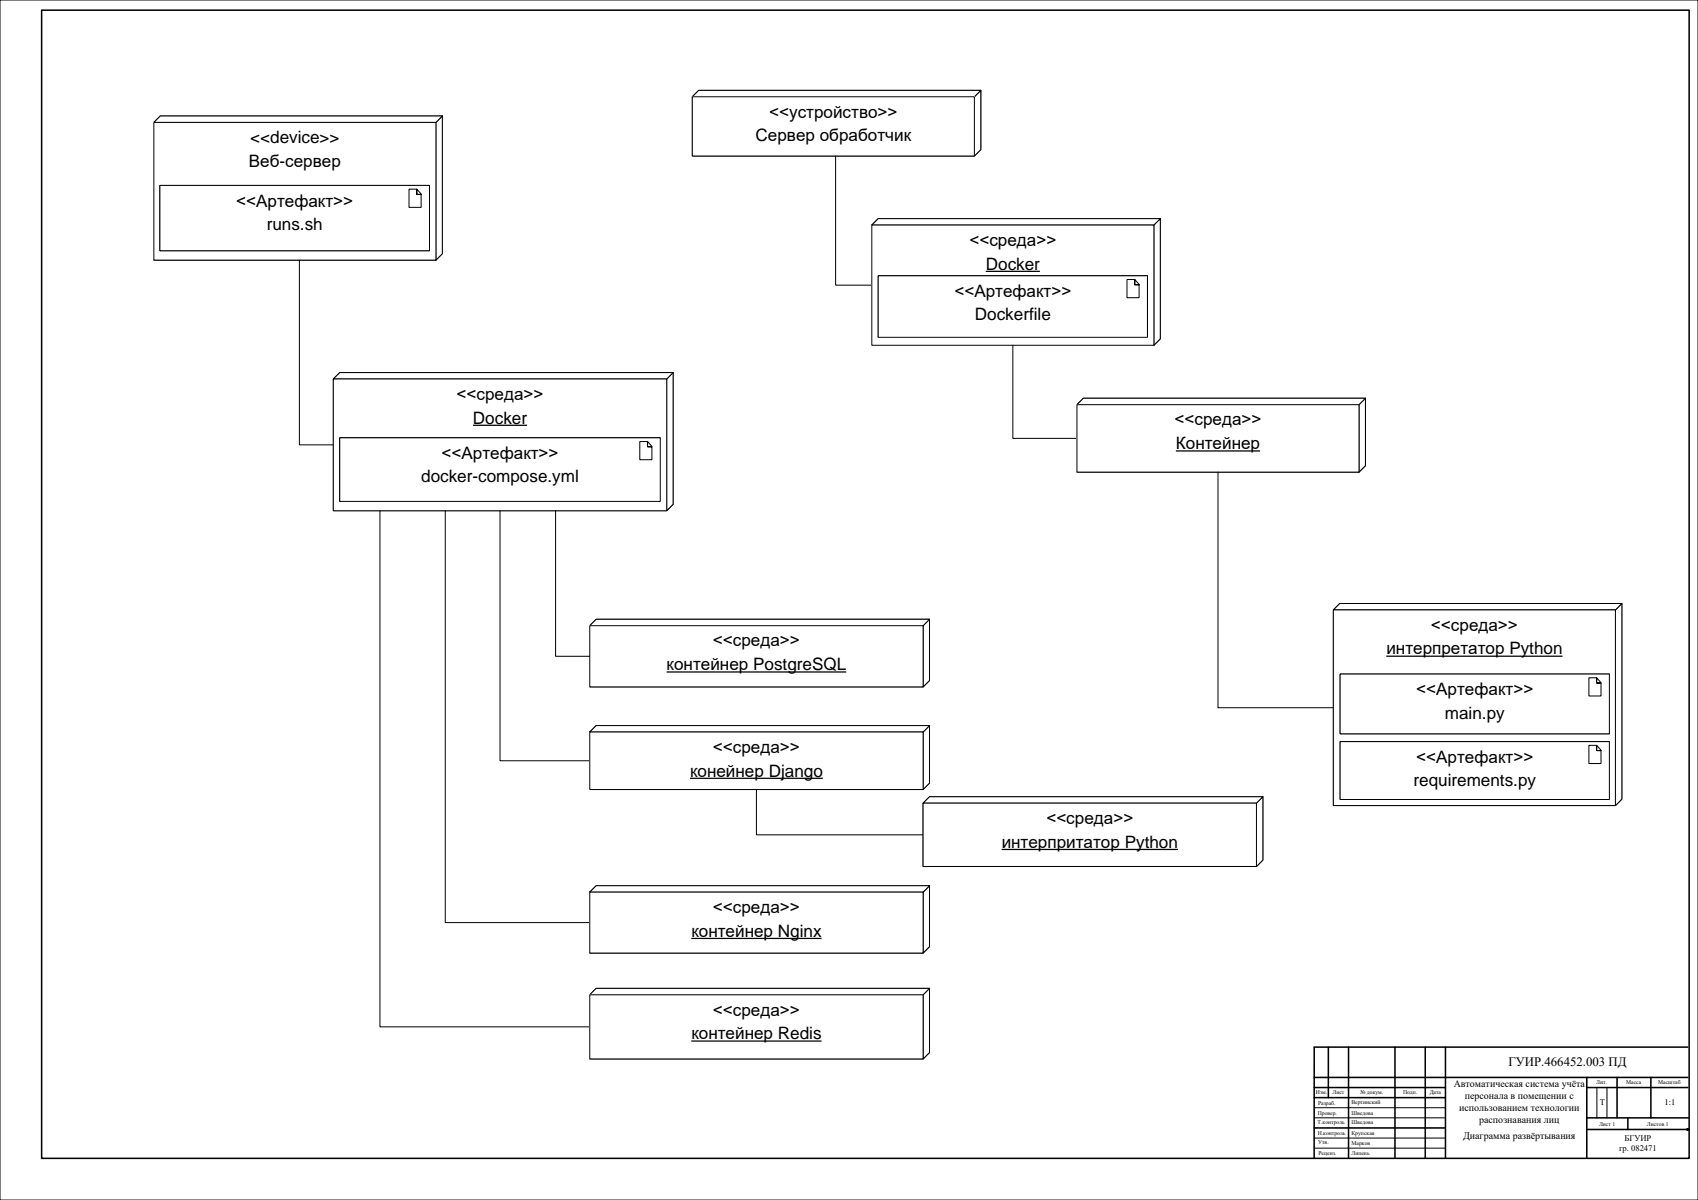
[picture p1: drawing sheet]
<svg xmlns="http://www.w3.org/2000/svg" width="841mm" height="594mm" viewBox="0 0 841 594" stroke-linecap="round" stroke-linejoin="round" font-family="sans-serif">
<path d="M0 0h841v594h-841zM791 538v15M796 538v15M651 553h65M651 548h65M833 559h4zM835 559h2zM651 568h65M651 563h65" fill="none" stroke="#000" stroke-width=".5"/>
<g fill="none" stroke="#000" stroke-width=".76">
<path d="M21 5h816v568h-816zM658 518v25M668 518v55M691 518v55M706 518v55M716 518v55M836 518h-185v55M651 533h185M651 538h65M786 533v40M786 538h50M801 533v20"/>
<path d="M818 533v20M651 558h65M651 543h65M786 553h50M786 559h51M806 553v6"/>
</g>
<g fill="#000">
<path d="M835 559h2z" fill-rule="evenodd"/>
<path d="M835 559h2z" fill-rule="evenodd"/>
</g>
<path d="M216 61l3-4v69l-3 3z" fill-rule="evenodd" fill="#fff"/>
<path d="M216 61l3-4v69l-3 3z" fill="none" stroke="#000" stroke-width=".5"/>
<path d="M76 61l3-4h140l-3 4z" fill-rule="evenodd" fill="#fff"/>
<path d="M76 61l3-4h140l-3 4z" fill="none" stroke="#000" stroke-width=".5"/>
<path d="M76 61h140v68h-140z" fill-rule="evenodd" fill="#fff"/>
<path d="M76 61h140v68h-140z" fill="none" stroke="#000" stroke-width=".5"/>
<path d="M216 61l3-4v69l-3 3z" fill-rule="evenodd" fill="#fff"/>
<path d="M216 61l3-4v69l-3 3z" fill="none" stroke="#000" stroke-width=".5"/>
<path d="M76 61l3-4h140l-3 4z" fill-rule="evenodd" fill="#fff"/>
<path d="M76 61l3-4h140l-3 4z" fill="none" stroke="#000" stroke-width=".5"/>
<path d="M76 61h140v68h-140z" fill-rule="evenodd" fill="#fff"/>
<path d="M76 61h140v68h-140z" fill="none" stroke="#000" stroke-width=".5"/>
<path d="M483 48l3-3v29l-3 3z" fill-rule="evenodd" fill="#fff"/>
<path d="M483 48l3-3v29l-3 3z" fill="none" stroke="#000" stroke-width=".5"/>
<path d="M343 48l3-3h140l-3 3z" fill-rule="evenodd" fill="#fff"/>
<path d="M343 48l3-3h140l-3 3z" fill="none" stroke="#000" stroke-width=".5"/>
<path d="M343 48h140v29h-140z" fill-rule="evenodd" fill="#fff"/>
<path d="M343 48h140v29h-140z" fill="none" stroke="#000" stroke-width=".5"/>
<path d="M483 48l3-3v29l-3 3z" fill-rule="evenodd" fill="#fff"/>
<path d="M483 48l3-3v29l-3 3z" fill="none" stroke="#000" stroke-width=".5"/>
<path d="M343 48l3-3h140l-3 3z" fill-rule="evenodd" fill="#fff"/>
<path d="M343 48l3-3h140l-3 3z" fill="none" stroke="#000" stroke-width=".5"/>
<path d="M343 48h140v29h-140z" fill-rule="evenodd" fill="#fff"/>
<path d="M343 48h140v29h-140zM414 77v64h18" fill="none" stroke="#000" stroke-width=".5"/>
<path d="M572 111l3-3v60l-3 3z" fill-rule="evenodd" fill="#fff"/>
<path d="M572 111l3-3v60l-3 3z" fill="none" stroke="#000" stroke-width=".5"/>
<path d="M435 108h140l-3 3h-140z" fill-rule="evenodd" fill="#fff"/>
<path d="M435 108h140l-3 3h-140z" fill="none" stroke="#000" stroke-width=".5"/>
<path d="M432 111h140v60h-140z" fill-rule="evenodd" fill="#fff"/>
<path d="M432 111h140v60h-140z" fill="none" stroke="#000" stroke-width=".5"/>
<path d="M488 134h27" fill="none" stroke="#000" stroke-width=".62" stroke-linecap="butt"/>
<path d="M572 111l3-3v60l-3 3z" fill-rule="evenodd" fill="#fff"/>
<path d="M572 111l3-3v60l-3 3z" fill="none" stroke="#000" stroke-width=".5"/>
<path d="M435 108h140l-3 3h-140z" fill-rule="evenodd" fill="#fff"/>
<path d="M435 108h140l-3 3h-140z" fill="none" stroke="#000" stroke-width=".5"/>
<path d="M432 111h140v60h-140z" fill-rule="evenodd" fill="#fff"/>
<path d="M432 111h140v60h-140z" fill="none" stroke="#000" stroke-width=".5"/>
<path d="M488 134h27" fill="none" stroke="#000" stroke-width=".62" stroke-linecap="butt"/>
<path d="M435 137h133v30h-133z" fill-rule="evenodd" fill="#fff"/>
<path d="M435 137h133v30h-133z" fill="none" stroke="#000" stroke-width=".5"/>
<path d="M558 138v9h6v-6h-2v-3zM562 138v3h2z" fill-rule="evenodd" fill="#fff"/>
<path d="M558 138h4v3h2v6h-6zM562 138l2 3h-2z" fill="none" stroke="#000" stroke-width=".5"/>
<path d="M435 137h133v30h-133z" fill-rule="evenodd" fill="#fff"/>
<path d="M435 137h133v30h-133z" fill="none" stroke="#000" stroke-width=".5"/>
<path d="M558 138v9h6v-6h-2v-3zM562 138v3h2z" fill-rule="evenodd" fill="#fff"/>
<path d="M558 138h4v3h2v6h-6zM562 138l2 3h-2zM502 171v46h31" fill="none" stroke="#000" stroke-width=".5"/>
<path d="M673 200l3-3v34l-3 3z" fill-rule="evenodd" fill="#fff"/>
<path d="M673 200l3-3v34l-3 3z" fill="none" stroke="#000" stroke-width=".5"/>
<path d="M537 197h139l-3 3h-140z" fill-rule="evenodd" fill="#fff"/>
<path d="M537 197h139l-3 3h-140z" fill="none" stroke="#000" stroke-width=".5"/>
<path d="M533 200h140v34h-140z" fill-rule="evenodd" fill="#fff"/>
<path d="M533 200h140v34h-140z" fill="none" stroke="#000" stroke-width=".5"/>
<path d="M582 223h42" fill="none" stroke="#000" stroke-width=".62" stroke-linecap="butt"/>
<path d="M673 200l3-3v34l-3 3z" fill-rule="evenodd" fill="#fff"/>
<path d="M673 200l3-3v34l-3 3z" fill="none" stroke="#000" stroke-width=".5"/>
<path d="M537 197h139l-3 3h-140z" fill-rule="evenodd" fill="#fff"/>
<path d="M537 197h139l-3 3h-140z" fill="none" stroke="#000" stroke-width=".5"/>
<path d="M533 200h140v34h-140z" fill-rule="evenodd" fill="#fff"/>
<path d="M533 200h140v34h-140zM603 234v116h57" fill="none" stroke="#000" stroke-width=".5"/>
<path d="M582 223h42" fill="none" stroke="#000" stroke-width=".62" stroke-linecap="butt"/>
<path d="M800 302l3-3v97l-3 3z" fill-rule="evenodd" fill="#fff"/>
<path d="M800 302l3-3v97l-3 3z" fill="none" stroke="#000" stroke-width=".5"/>
<path d="M664 299h139l-3 3h-140z" fill-rule="evenodd" fill="#fff"/>
<path d="M664 299h139l-3 3h-140z" fill="none" stroke="#000" stroke-width=".5"/>
<path d="M660 302h140v97h-140z" fill-rule="evenodd" fill="#fff"/>
<path d="M660 302h140v97h-140z" fill="none" stroke="#000" stroke-width=".5"/>
<path d="M687 325h87" fill="none" stroke="#000" stroke-width=".62" stroke-linecap="butt"/>
<path d="M800 302l3-3v97l-3 3z" fill-rule="evenodd" fill="#fff"/>
<path d="M800 302l3-3v97l-3 3z" fill="none" stroke="#000" stroke-width=".5"/>
<path d="M664 299h139l-3 3h-140z" fill-rule="evenodd" fill="#fff"/>
<path d="M664 299h139l-3 3h-140z" fill="none" stroke="#000" stroke-width=".5"/>
<path d="M660 302h140v97h-140z" fill-rule="evenodd" fill="#fff"/>
<path d="M660 302h140v97h-140z" fill="none" stroke="#000" stroke-width=".5"/>
<path d="M687 325h87" fill="none" stroke="#000" stroke-width=".62" stroke-linecap="butt"/>
<path d="M664 334h133v29h-133z" fill-rule="evenodd" fill="#fff"/>
<path d="M664 334h133v29h-133z" fill="none" stroke="#000" stroke-width=".5"/>
<path d="M787 335v10h6v-7h-2v-3zM791 335v3h2z" fill-rule="evenodd" fill="#fff"/>
<path d="M787 335h4v3h2v7h-6zM791 335l2 3h-2z" fill="none" stroke="#000" stroke-width=".5"/>
<path d="M664 334h133v29h-133z" fill-rule="evenodd" fill="#fff"/>
<path d="M664 334h133v29h-133z" fill="none" stroke="#000" stroke-width=".5"/>
<path d="M787 335v10h6v-7h-2v-3zM791 335v3h2z" fill-rule="evenodd" fill="#fff"/>
<path d="M787 335h4v3h2v7h-6zM791 335l2 3h-2z" fill="none" stroke="#000" stroke-width=".5"/>
<path d="M664 367h133v29h-133z" fill-rule="evenodd" fill="#fff"/>
<path d="M664 367h133v29h-133z" fill="none" stroke="#000" stroke-width=".5"/>
<path d="M787 369v9h6v-6h-2v-3zM791 369v3h2z" fill-rule="evenodd" fill="#fff"/>
<path d="M787 369h4v3h2v6h-6zM791 369l2 3h-2z" fill="none" stroke="#000" stroke-width=".5"/>
<path d="M664 367h133v29h-133z" fill-rule="evenodd" fill="#fff"/>
<path d="M664 367h133v29h-133z" fill="none" stroke="#000" stroke-width=".5"/>
<path d="M787 369v9h6v-6h-2v-3zM791 369v3h2z" fill-rule="evenodd" fill="#fff"/>
<path d="M148 129v91h17M787 369h4v3h2v6h-6zM791 369l2 3h-2z" fill="none" stroke="#000" stroke-width=".5"/>
<path d="M333 184v66l-3 3v-65z" fill-rule="evenodd" fill="#fff"/>
<path d="M333 184v66l-3 3v-65z" fill="none" stroke="#000" stroke-width=".5"/>
<path d="M168 184h165l-3 4h-165z" fill-rule="evenodd" fill="#fff"/>
<path d="M168 184h165l-3 4h-165z" fill="none" stroke="#000" stroke-width=".5"/>
<path d="M165 188h165v65h-165z" fill-rule="evenodd" fill="#fff"/>
<path d="M165 188h165v65h-165z" fill="none" stroke="#000" stroke-width=".5"/>
<path d="M234 211h27" fill="none" stroke="#000" stroke-width=".62" stroke-linecap="butt"/>
<path d="M333 184v66l-3 3v-65z" fill-rule="evenodd" fill="#fff"/>
<path d="M333 184v66l-3 3v-65z" fill="none" stroke="#000" stroke-width=".5"/>
<path d="M168 184h165l-3 4h-165z" fill-rule="evenodd" fill="#fff"/>
<path d="M168 184h165l-3 4h-165z" fill="none" stroke="#000" stroke-width=".5"/>
<path d="M165 188h165v65h-165z" fill-rule="evenodd" fill="#fff"/>
<path d="M165 188h165v65h-165z" fill="none" stroke="#000" stroke-width=".5"/>
<path d="M234 211h27" fill="none" stroke="#000" stroke-width=".62" stroke-linecap="butt"/>
<path d="M168 217h159v31h-159z" fill-rule="evenodd" fill="#fff"/>
<path d="M168 217h159v31h-159z" fill="none" stroke="#000" stroke-width=".5"/>
<path d="M317 219v9h6v-7h-2v-2zM321 219v2h2z" fill-rule="evenodd" fill="#fff"/>
<path d="M317 219h4v2h2v7h-6zM321 219l2 2h-2z" fill="none" stroke="#000" stroke-width=".5"/>
<path d="M168 217h159v31h-159z" fill-rule="evenodd" fill="#fff"/>
<path d="M168 217h159v31h-159z" fill="none" stroke="#000" stroke-width=".5"/>
<path d="M317 219v9h6v-7h-2v-2zM321 219v2h2z" fill-rule="evenodd" fill="#fff"/>
<path d="M317 219h4v2h2v7h-6zM321 219l2 2h-2z" fill="none" stroke="#000" stroke-width=".5"/>
<path d="M457 310l3-3v30l-3 3z" fill-rule="evenodd" fill="#fff"/>
<path d="M457 310l3-3v30l-3 3z" fill="none" stroke="#000" stroke-width=".5"/>
<path d="M295 307h165l-3 3h-165z" fill-rule="evenodd" fill="#fff"/>
<path d="M295 307h165l-3 3h-165z" fill="none" stroke="#000" stroke-width=".5"/>
<path d="M292 310h165v30h-165z" fill-rule="evenodd" fill="#fff"/>
<path d="M292 310h165v30h-165z" fill="none" stroke="#000" stroke-width=".5"/>
<path d="M330 333h89" fill="none" stroke="#000" stroke-width=".62" stroke-linecap="butt"/>
<path d="M457 310l3-3v30l-3 3z" fill-rule="evenodd" fill="#fff"/>
<path d="M457 310l3-3v30l-3 3z" fill="none" stroke="#000" stroke-width=".5"/>
<path d="M295 307h165l-3 3h-165z" fill-rule="evenodd" fill="#fff"/>
<path d="M295 307h165l-3 3h-165z" fill="none" stroke="#000" stroke-width=".5"/>
<path d="M292 310h165v30h-165z" fill-rule="evenodd" fill="#fff"/>
<path d="M248 253v124h44M292 310h165v30h-165z" fill="none" stroke="#000" stroke-width=".5"/>
<path d="M330 333h89" fill="none" stroke="#000" stroke-width=".62" stroke-linecap="butt"/>
<path d="M457 362l3-3v29l-3 3z" fill-rule="evenodd" fill="#fff"/>
<path d="M457 362l3-3v29l-3 3z" fill="none" stroke="#000" stroke-width=".5"/>
<path d="M292 362l3-3h165l-3 3z" fill-rule="evenodd" fill="#fff"/>
<path d="M292 362l3-3h165l-3 3z" fill="none" stroke="#000" stroke-width=".5"/>
<path d="M292 362h165v29h-165z" fill-rule="evenodd" fill="#fff"/>
<path d="M292 362h165v29h-165z" fill="none" stroke="#000" stroke-width=".5"/>
<path d="M342 385h66" fill="none" stroke="#000" stroke-width=".62" stroke-linecap="butt"/>
<path d="M457 362l3-3v29l-3 3z" fill-rule="evenodd" fill="#fff"/>
<path d="M457 362l3-3v29l-3 3z" fill="none" stroke="#000" stroke-width=".5"/>
<path d="M292 362l3-3h165l-3 3z" fill-rule="evenodd" fill="#fff"/>
<path d="M292 362l3-3h165l-3 3z" fill="none" stroke="#000" stroke-width=".5"/>
<path d="M292 362h165v29h-165z" fill-rule="evenodd" fill="#fff"/>
<path d="M292 362h165v29h-165z" fill="none" stroke="#000" stroke-width=".5"/>
<path d="M342 385h66" fill="none" stroke="#000" stroke-width=".62" stroke-linecap="butt"/>
<path d="M79 92h134v32h-134z" fill-rule="evenodd" fill="#fff"/>
<path d="M79 92h134v32h-134z" fill="none" stroke="#000" stroke-width=".5"/>
<path d="M203 94v9h6v-7h-3v-2zM206 94v2h3z" fill-rule="evenodd" fill="#fff"/>
<path d="M203 94h3v2h3v7h-6zM206 94l3 2h-3z" fill="none" stroke="#000" stroke-width=".5"/>
<path d="M79 92h134v32h-134z" fill-rule="evenodd" fill="#fff"/>
<path d="M79 92h134v32h-134z" fill="none" stroke="#000" stroke-width=".5"/>
<path d="M203 94v9h6v-7h-3v-2zM206 94v2h3z" fill-rule="evenodd" fill="#fff"/>
<path d="M203 94h3v2h3v7h-6zM206 94l3 2h-3zM221 253v204h71" fill="none" stroke="#000" stroke-width=".5"/>
<path d="M457 442l3-4v31l-3 3z" fill-rule="evenodd" fill="#fff"/>
<path d="M457 442l3-4v31l-3 3z" fill="none" stroke="#000" stroke-width=".5"/>
<path d="M295 438h165l-3 4h-165z" fill-rule="evenodd" fill="#fff"/>
<path d="M295 438h165l-3 4h-165z" fill="none" stroke="#000" stroke-width=".5"/>
<path d="M292 442h165v30h-165z" fill-rule="evenodd" fill="#fff"/>
<path d="M292 442h165v30h-165z" fill="none" stroke="#000" stroke-width=".5"/>
<path d="M342 465h65" fill="none" stroke="#000" stroke-width=".62" stroke-linecap="butt"/>
<path d="M457 442l3-4v31l-3 3z" fill-rule="evenodd" fill="#fff"/>
<path d="M457 442l3-4v31l-3 3z" fill="none" stroke="#000" stroke-width=".5"/>
<path d="M295 438h165l-3 4h-165z" fill-rule="evenodd" fill="#fff"/>
<path d="M295 438h165l-3 4h-165z" fill="none" stroke="#000" stroke-width=".5"/>
<path d="M292 442h165v30h-165z" fill-rule="evenodd" fill="#fff"/>
<path d="M188 253v255h104M292 442h165v30h-165z" fill="none" stroke="#000" stroke-width=".5"/>
<path d="M342 465h65" fill="none" stroke="#000" stroke-width=".62" stroke-linecap="butt"/>
<path d="M457 492l3-3v32l-3 3z" fill-rule="evenodd" fill="#fff"/>
<path d="M457 492l3-3v32l-3 3z" fill="none" stroke="#000" stroke-width=".5"/>
<path d="M292 492l3-3h165l-3 3z" fill-rule="evenodd" fill="#fff"/>
<path d="M292 492l3-3h165l-3 3z" fill="none" stroke="#000" stroke-width=".5"/>
<path d="M292 492h165v32h-165z" fill-rule="evenodd" fill="#fff"/>
<path d="M292 492h165v32h-165z" fill="none" stroke="#000" stroke-width=".5"/>
<path d="M342 515h65" fill="none" stroke="#000" stroke-width=".62" stroke-linecap="butt"/>
<path d="M457 492l3-3v32l-3 3z" fill-rule="evenodd" fill="#fff"/>
<path d="M457 492l3-3v32l-3 3z" fill="none" stroke="#000" stroke-width=".5"/>
<path d="M292 492l3-3h165l-3 3z" fill-rule="evenodd" fill="#fff"/>
<path d="M292 492l3-3h165l-3 3z" fill="none" stroke="#000" stroke-width=".5"/>
<path d="M292 492h165v32h-165z" fill-rule="evenodd" fill="#fff"/>
<path d="M375 391v22h82M292 492h165v32h-165z" fill="none" stroke="#000" stroke-width=".5"/>
<path d="M342 515h65" fill="none" stroke="#000" stroke-width=".62" stroke-linecap="butt"/>
<path d="M625 394v32l-3 3v-31z" fill-rule="evenodd" fill="#fff"/>
<path d="M625 394v32l-3 3v-31z" fill="none" stroke="#000" stroke-width=".5"/>
<path d="M460 394h165l-3 4h-165z" fill-rule="evenodd" fill="#fff"/>
<path d="M460 394h165l-3 4h-165z" fill="none" stroke="#000" stroke-width=".5"/>
<path d="M457 398h165v31h-165z" fill-rule="evenodd" fill="#fff"/>
<path d="M457 398h165v31h-165z" fill="none" stroke="#000" stroke-width=".5"/>
<path d="M496 420h87" fill="none" stroke="#000" stroke-width=".62" stroke-linecap="butt"/>
<path d="M625 394v32l-3 3v-31z" fill-rule="evenodd" fill="#fff"/>
<path d="M625 394v32l-3 3v-31z" fill="none" stroke="#000" stroke-width=".5"/>
<path d="M460 394h165l-3 4h-165z" fill-rule="evenodd" fill="#fff"/>
<path d="M460 394h165l-3 4h-165z" fill="none" stroke="#000" stroke-width=".5"/>
<path d="M457 398h165v31h-165z" fill-rule="evenodd" fill="#fff"/>
<path d="M275 253v72h17M457 398h165v31h-165z" fill="none" stroke="#000" stroke-width=".5"/>
<path d="M496 420h87" fill="none" stroke="#000" stroke-width=".62" stroke-linecap="butt"/>
<g font-size="8.5">
<text x="381" y="58">&lt;&lt;устройство&gt;&gt;</text>
<text x="124" y="71">&lt;&lt;device&gt;&gt;</text>
<text x="374" y="70">Сервер обработчик</text>
<text x="123" y="83">Веб-сервер</text>
<text x="117" y="102">&lt;&lt;Артефакт&gt;&gt;</text>
<text x="132" y="114">runs.sh</text>
<text x="480" y="122">&lt;&lt;среда&gt;&gt;</text>
<text x="488" y="133">Docker</text>
<text x="473" y="147">&lt;&lt;Артефакт&gt;&gt;</text>
<text x="483" y="159">Dockerfile</text>
<text x="226" y="198">&lt;&lt;среда&gt;&gt;</text>
<text x="234" y="210">Docker</text>
<text x="582" y="211">&lt;&lt;среда&gt;&gt;</text>
<text x="219" y="227">&lt;&lt;Артефакт&gt;&gt;</text>
<text x="582" y="222">Контейнер</text>
<text x="209" y="239">docker-compose.yml</text>
<text x="709" y="312">&lt;&lt;среда&gt;&gt;</text>
<text x="353" y="320">&lt;&lt;среда&gt;&gt;</text>
<text x="687" y="324">интерпретатор Python</text>
<text x="330" y="332">контейнер PostgreSQL</text>
<text x="701" y="344">&lt;&lt;Артефакт&gt;&gt;</text>
<text x="716" y="356">main.py</text>
<text x="353" y="373">&lt;&lt;среда&gt;&gt;</text>
<text x="701" y="378">&lt;&lt;Артефакт&gt;&gt;</text>
<text x="342" y="384">конейнер Django</text>
<text x="700" y="389">requirements.py</text>
<text x="518" y="408">&lt;&lt;среда&gt;&gt;</text>
<text x="496" y="420">интерпритатор Python</text>
<text x="353" y="452">&lt;&lt;среда&gt;&gt;</text>
<text x="342" y="464">контейнер Nginx</text>
<text x="353" y="503">&lt;&lt;среда&gt;&gt;</text>
<text x="342" y="514">контейнер Redis</text>
</g>
<text font-size="6.3" x="747" y="528">ГУИР.466452.003 ПД</text>
<g font-size="5">
<text x="720" y="538">Автоматическая система учёта</text>
<text x="725" y="544">персонала в помещении с</text>
<text x="723" y="550">использованием технологии</text>
<text x="733" y="556">распознавания лиц</text>
<text x="725" y="564">Диаграмма развёртывания</text>
</g>
<g font-size="4.2">
<text x="792" y="547">Т</text>
<text x="824" y="547">1:1</text>
<text x="802" y="570">гр. 082471</text>
<text x="805" y="565">БГУИР</text>
</g>
<g font-size="2.8">
<text x="791" y="537">Лит.</text>
<text x="805" y="537">Масса</text>
<text x="821" y="537">Масштаб</text>
<text x="652" y="542">Изм.</text>
<text x="660" y="542">Лист</text>
<text x="674" y="542">№ докум.</text>
<text x="695" y="542">Подп.</text>
<text x="708" y="542">Дата</text>
<text x="653" y="552">Провер.</text>
<text x="653" y="547">Разраб.</text>
<text x="669" y="547">Вертинский</text>
<text x="669" y="552">Шведова</text>
<text x="653" y="557">Т.контроль</text>
<text x="669" y="557">Шведова</text>
<text x="792" y="557">Лист 1</text>
<text x="816" y="557">Листов 1</text>
<text x="653" y="562">Н.контроль</text>
<text x="669" y="562">Крупская</text>
<text x="653" y="567">Утв.</text>
<text x="669" y="567">Марков</text>
<text x="653" y="572">Реценз.</text>
<text x="669" y="572">Липень</text>
</g>
</svg>
